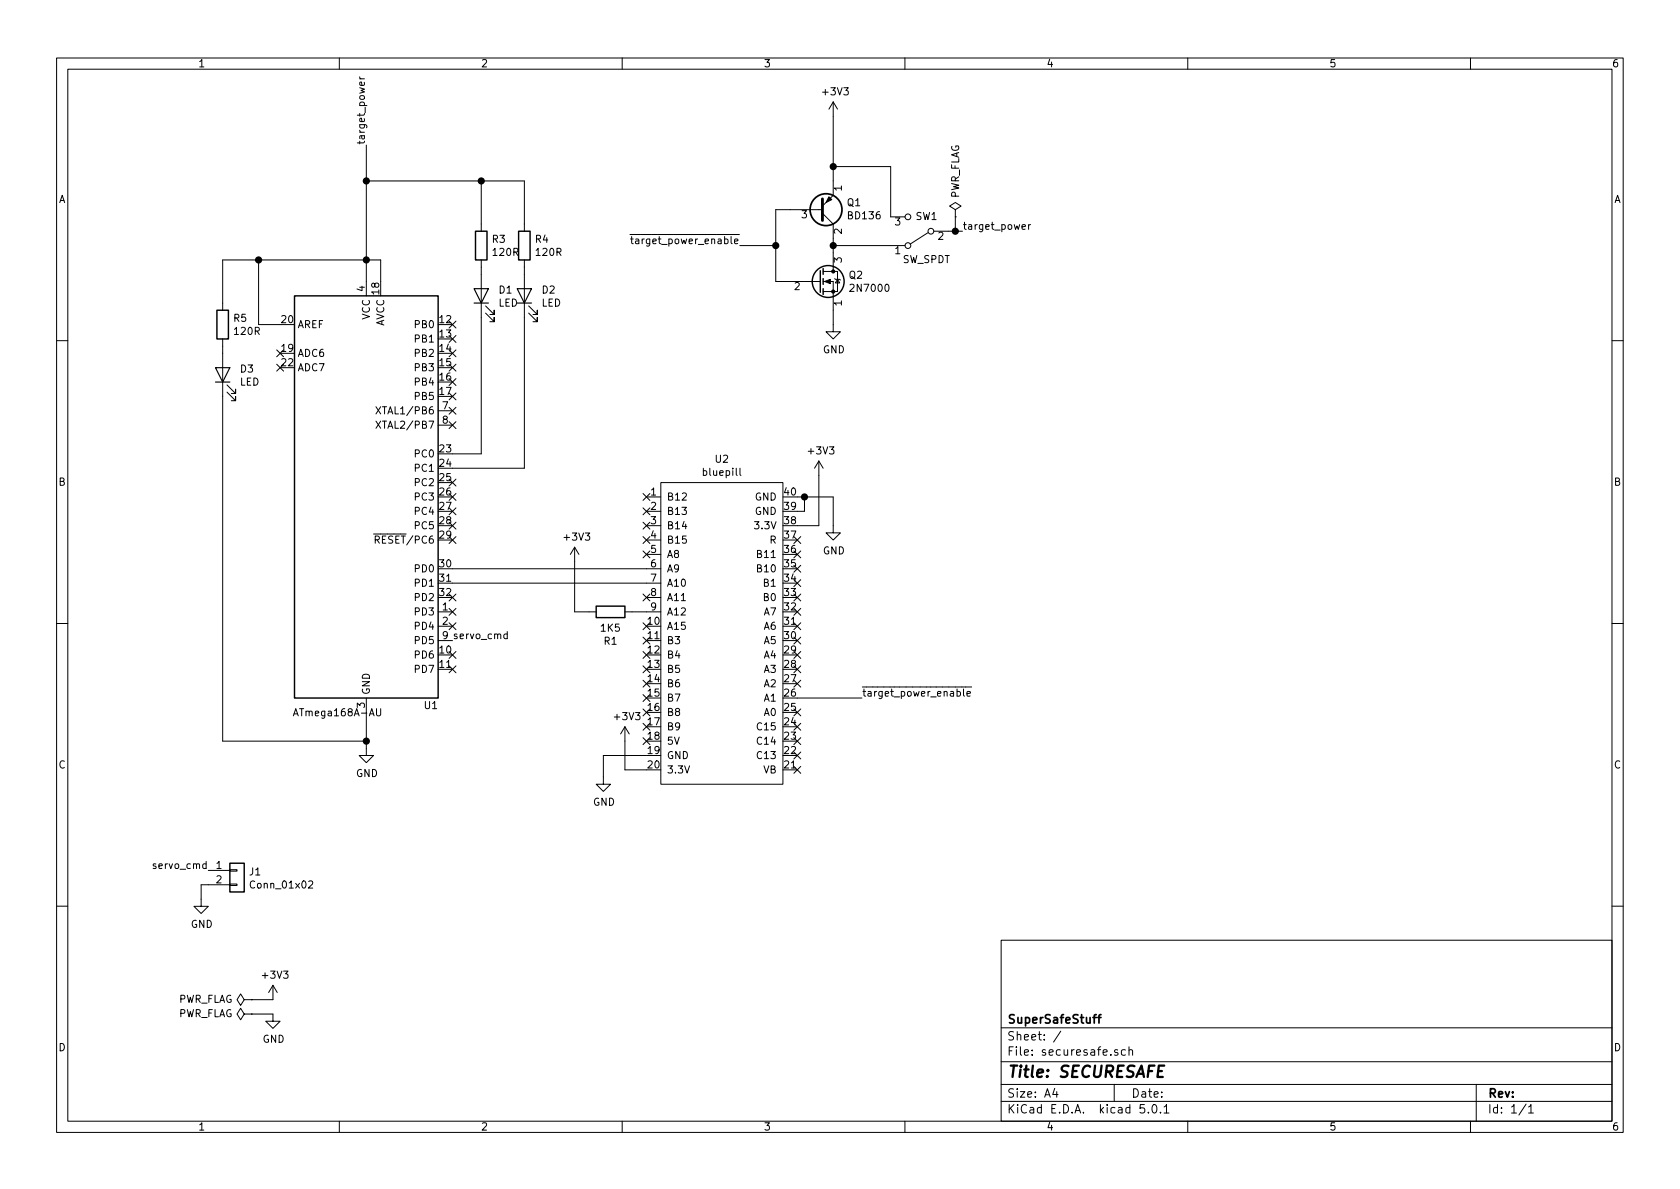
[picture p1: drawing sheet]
<svg xmlns="http://www.w3.org/2000/svg" width="297mm" height="210mm" viewBox="0 0 297 210" stroke-linecap="round" stroke-linejoin="round" font-family="sans-serif">
<g fill="none" stroke="#000" stroke-width=".18">
<path d="M10 10.3h277v189.9h-277zM12 12.2h273v186.1h-273zM60 10.3v1.9M63.6 13.6l.1 .2 .1 .1M63.6 13.9h.8M64.4 14.5v.4l-.1 .2-.6-.1v-.5h.2l.1 .6M110 10.3v1.9M147.3 18l-.7 1.3M147.3 18v16.5l-1.9 1.9M147.3 18l.8 1.3M160 10.3v1.9M210 10.3v1.9"/>
<path d="M260 10.3v1.9M64.8 25.6v26.7M64.8 32h27.9v8.9M85.1 32v8.9M145.4 37.7l1.9 1.9v8.4M145.4 37.1h-8.2v12.7h7.8M147.3 29.5h10.2v8.8h2.5M168.9 37.1l1-.7-1-.6-1 .6 1 .7v1.2M168.9 38.3h.1M168.9 38.3v2.6M181.9 39.7v.9M182.2 39.7l-.2 .1-.1 .1"/>
<path d="M39.4 59.9v71.2h25.4M45.7 46v11.4h3.8M67.3 49.8v-3.8h-27.9v8.9M79.4 59.3l1.2 1.2M79.4 56.8l1.2 1.2M80.6 59.3l-1.2 1.2M80.6 56.8l-1.2 1.2M85.1 46v34.3h-5.1M85.9 55.4l1.5 1.5v-.8v.8h-.8M85.9 54.1l1.5 1.5v-.7v.7h-.8M92.7 46v36.8h-12.7M93.5 55.4l1.5 1.5v-.8v.8h-.8"/>
<path d="M93.5 54.1l1.5 1.5v-.7v.7h-.8M111.4 41.5h1.8M111.5 42.3h.5M111.7 41.8v1.1l.3 .2M112.4 42.3h.5l.1 .8M113 42.6h-.5l-.2 .2 .1 .2h.6M129.6 41.5h1.1M129.9 42.7l.6-.1-.1-.3h-.4l-.1 .1v.6h.5M130.8 43.4h6.4M145.5 49.8h1.8v8.9h1.3l-1.3 1.2-1.3-1.2h1.3M145.5 48h1.8M147.3 48h.8v3.6h-2.6"/>
<path d="M147.3 43.4h12.7M147.6 49.3l.1 .1h.8l.1 .1M148.1 49.4l.4 .6h-.8zM164.1 41.1l-3.2 2.1M165.1 40.9h5.1M180.7 40.1l.6-.1v-.2l-.4-.1-.2 .2 .1 .6h.5M10 60.2h2M40.1 69.3l1.6 1.6v-.8v.8h-.8M40.1 68.1l1.6 1.5v-.8v.8h-.8M48.9 61.9l1.2 1.2M48.9 64.4l1.2 1.2M50.1 61.9l-1.2 1.2"/>
<path d="M50.1 64.4l-1.2 1.2M66.5 71.9l.8 1.3M66.5 74.5l.8 1.2M67.3 71.9l-.8 1.3M67.3 74.5l-.8 1.2M77.5 72.6h2.5M77.5 75.2h2.5M79.4 74.6l1.2 1.2M79.4 72l1.2 1.2M79.4 61.9l1.2 1.2M79.4 64.4l1.2 1.2M79.4 66.9l1.2 1.3"/>
<path d="M79.4 69.5l1.2 1.2M80.6 74.6l-1.2 1.2M80.6 72l-1.2 1.2M80.6 61.9l-1.2 1.2M80.6 64.4l-1.2 1.2M80.6 66.9l-1.2 1.3M80.6 69.5l-1.2 1.2M285 60.2h2M66 94.4h1.3M66.3 95.4h.7l.1-.2-.1-.3-.2-.1h-.5v1.3M66.6 95.4l.5 .7M79.4 92.3l1.2 1.3"/>
<path d="M79.4 89.8l1.2 1.2M79.4 87.3l1.2 1.2M79.4 84.7l1.2 1.2M79.4 94.9l1.2 1.2M80.6 92.3l-1.2 1.3M80.6 89.8l-1.2 1.2M80.6 87.3l-1.2 1.2M80.6 84.7l-1.2 1.2M80.6 94.9l-1.2 1.2M101.6 96.8v11.4h3.8M101.6 96.8l-.8 1.2M101.6 96.8l.8 1.2"/>
<path d="M113.7 87.3l1.2 1.2M113.7 89.8l1.2 1.2M113.7 92.3l1.2 1.3M113.7 94.9l1.2 1.2M113.7 97.4l1.2 1.2M114.3 87.9h2.5M114.3 90.4h2.5M114.3 93h2.5M114.3 95.5h2.5M114.3 98h2.5M114.9 87.3l-1.2 1.2M114.9 89.8l-1.2 1.2"/>
<path d="M114.9 92.3l-1.2 1.3M114.9 94.9l-1.2 1.2M114.9 97.4l-1.2 1.2M116.8 85.3h21.6v53.4h-21.6zM130.8 82.8v1.1l.2 .2M140.4 94.9l1.2 1.2M140.4 97.4l1.2 1.2M140.4 100l1.2 1.2M141 87.9h6.3v6.3h1.3l-1.3 1.3-1.3-1.3h1.3M141.6 94.9l-1.2 1.2M141.6 97.4l-1.2 1.2M141.6 100l-1.2 1.2"/>
<path d="M142.2 87.9v2.5h-1.2M144.8 81.5v11.5h-3.8M144.8 81.5l-.8 1.3M144.8 81.5l.7 1.3M10 110.3h2M77.5 108.2h2.5M77.5 110.7h2.5M77.5 113.3h2.5M79.4 117.7l1.2 1.3M79.4 115.2l1.2 1.2M79.4 110.1l1.2 1.2M79.4 107.6l1.2 1.2"/>
<path d="M79.4 105l1.2 1.3M80 100.6h36.8M80 103.1h36.8M80.6 117.7l-1.2 1.3M80.6 115.2l-1.2 1.2M80.6 110.1l-1.2 1.2M80.6 107.6l-1.2 1.2M80.6 105l-1.2 1.3M89.7 112.2l-.4-.1-.2 .2 .1 .6h.5M89.7 111.7v1.2M110.5 108.2h6.3M113.7 117.7l1.2 1.3"/>
<path d="M113.7 115.2l1.2 1.2M113.7 112.7l1.2 1.2M113.7 110.1l1.2 1.2M113.7 105l1.2 1.3M114.3 105.7h2.5M114.9 117.7l-1.2 1.3M114.9 115.2l-1.2 1.2M114.9 112.7l-1.2 1.2M114.9 110.1l-1.2 1.2M114.9 105l-1.2 1.3M140.4 102.5l1.2 1.2M140.4 105l1.2 1.3"/>
<path d="M140.4 107.6l1.2 1.2M140.4 110.1l1.2 1.2M140.4 112.7l1.2 1.2M140.4 115.2l1.2 1.2M140.4 117.7l1.2 1.3M141.6 102.5l-1.2 1.2M141.6 105l-1.2 1.3M141.6 107.6l-1.2 1.2M141.6 110.1l-1.2 1.2M141.6 112.7l-1.2 1.2M141.6 115.2l-1.2 1.2M141.6 117.7l-1.2 1.3"/>
<path d="M285 110.3h2M51.9 126.6l.4-1.3 .4 1.3M64.8 123.4v10.2h1.2l-1.2 1.3-1.3-1.3h1.3M66.6 125.3v1.1l.2 .2 .4-.1 .1-.1v-1.1M110.5 128.5l-.8 1.3M110.5 128.5v7.6h3.8M110.5 128.5l.8 1.3M113.7 127.9l1.2 1.2M113.7 125.4l1.2 1.2M113.7 122.8l1.2 1.2M113.7 120.3l1.2 1.2M113.7 130.4l1.2 1.3"/>
<path d="M114.3 133.6h-7.6v5.1h1.2l-1.2 1.2-1.3-1.2h1.3M114.9 127.9l-1.2 1.2M114.9 125.4l-1.2 1.2M114.9 122.8l-1.2 1.2M114.9 120.3l-1.2 1.2M114.9 130.4l-1.2 1.3M140.4 127.9l1.2 1.2M140.4 130.4l1.2 1.3M140.4 133l1.2 1.2M140.4 135.5l1.2 1.2M140.4 125.4l1.2 1.2M140.4 120.3l1.2 1.2"/>
<path d="M141 123.4h11.4M141.6 127.9l-1.2 1.2M141.6 130.4l-1.2 1.3M141.6 133l-1.2 1.2M141.6 135.5l-1.2 1.2M141.6 125.4l-1.2 1.2M141.6 120.3l-1.2 1.2M168.9 121.5h2.9M169.2 122.3h.4l.2 .2-.1 .6h-.5M170.4 121.8v1.1l.1 .2M171 122.7l.6-.1-.1-.3h-.4l-.1 .1v.7h.5M36.8 153.9h3.8"/>
<path d="M40.6 156.3h1.3v.3h-1.3zM40.6 153.8h1.3v.2h-1.3zM40.6 156.5h-5v3.8h1.2l-1.2 1.2-1.3-1.2h1.3M54.6 155.9l.5-.1 .2 .3-.1 .2-.7 .7h.8M10 160.2h2M43.2 176.8l-.7-1-.6 1 .6 1 .7-1h1.2M43.2 179.3l-.7-1-.6 1 .6 1 .7-1h1.2M44.4 179.3h3.9v1.3h1.2l-1.2 1.3-1.3-1.3h1.3M44.4 176.8h.1M44.4 179.3h.1M48.3 174.2l-.8 1.3M48.3 174.2v2.6h-3.9"/>
<path d="M48.3 174.2l.7 1.3M177 166.3h108v32h-108zM285 160.2h2M60 198.3v1.9M110 198.3v1.9M160 198.3v1.9M177 194.8h108M177 191.8h108M177 187.8h108M177 181.8h108M186.5 192.5l-.4 1h1M186.8 193v1"/>
<path d="M187.6 182.3l-1.3 2M197 191.8v3M197.6 185.7l-.3-.1-.2 .2v.2l.5 .2v.3h-.5M199 185.7l-.4-.1-.3 .3v.6l.3 .1 .4-.1M199.6 185.7l.2-.1 .4 .1 .1 .9M199.6 185.1v1.5M202.3 195.3h-.7l-.1 .7 .3-.1 .5 .1 .1 .2-.1 .5-.2 .1-.6-.1M203 196.7v.1M203.8 195.5l.2-.2a.8 .8 0 0 1 .6 .8 .8 .8 0 0 1-.6 .7l-.2-.1-.1-.4zM205.2 196.7v.1M205.8 195.8l.4-.5v1.5M205.8 196.8h.9"/>
<path d="M210 198.3v1.9M260 198.3v1.9M261 191.8v6.5M269.8 195.2l-1.2 2M270.3 195.8l.4-.5v1.5M270.3 196.8h.8"/>
<circle cx="160.5" cy="38.3" r=".51"/>
<circle cx="160.5" cy="43.4" r=".51"/>
<circle cx="164.6" cy="40.9" r=".51"/>
</g>
<path d="M205.8 188.4h-.9l-.3 2h1" fill="none" stroke="#000" stroke-width=".41"/>
<g fill="none" stroke="#000" stroke-width=".3">
<path d="M193.2 179.9h.6M193.8 179.4l-.3 .1v.1v1.3M194.1 179.9h.6M194.7 179.4l-.4 .2v1.3"/>
<circle cx="146" cy="37.1" r="2.82"/>
</g>
<path d="M83.8 51h2.6l-1.3 2.6zM83.8 53.6h2.6M91.4 51h2.6l-1.3 2.6zM91.4 53.6h2.6M38.1 65h2.5l-1.2 2.6zM38.1 67.6h2.5" fill="none" stroke="#000" stroke-width=".2"/>
<g fill="none" stroke="#000" stroke-width=".25">
<path d="M38.4 54.9h2v5h-2zM52.1 52.3h25.4v71.1h-25.4zM84.1 40.9h2v5.1h-2zM91.7 40.9h2v5.1h-2zM145 47.9v3.8M145.5 47.5v1M145.5 49.3v1M145.5 51v1.1M105.4 107.2h5.1v2h-5.1zM40.6 152.6h2.6v5.1h-2.6z"/>
<circle cx="146.4" cy="49.8" r="2.82"/>
</g>
<g fill="#000" stroke="#000" stroke-width=".18">
<path d="M146.6 34.8l.5 .5-1.1 .5zM145.8 49.8l1-.4v.8z"/>
<circle cx="147.3" cy="48" r=".28"/>
<circle cx="147.3" cy="51.6" r=".28"/>
</g>
<path d="M145.4 35.2v3.8z" fill="#000" stroke="#000" stroke-width=".51"/>
<g fill="#000" stroke="#000" stroke-width=".25">
<circle cx="64.8" cy="32" r=".51"/>
<circle cx="85.1" cy="32" r=".51"/>
<circle cx="147.3" cy="29.5" r=".51"/>
<circle cx="45.7" cy="46" r=".51"/>
<circle cx="64.8" cy="46" r=".51"/>
<circle cx="137.2" cy="43.4" r=".51"/>
<circle cx="147.3" cy="43.4" r=".51"/>
<circle cx="168.9" cy="40.9" r=".51"/>
<circle cx="142.2" cy="87.9" r=".51"/>
<circle cx="64.8" cy="131.1" r=".51"/>
</g>
<text font-size="2.8" x="178" y="190.5">Title: SECURESAFE</text>
<g font-size="2.1">
<text x="178" y="184">Sheet: /</text>
<text x="178" y="181">SuperSafeStuff</text>
<text x="178" y="186.7">File: securesafe.sch</text>
<text x="178" y="196.9">KiCad E.D.A. kicad 5.0.1</text>
<text x="178" y="194.1">Size: A4</text>
<text x="200" y="194.1">Date:</text>
<text x="263" y="194.1">Rev:</text>
<text x="263" y="196.9">Id: 1/1</text>
</g>
<g font-size="1.8">
<text x="35" y="11.9">1</text>
<text x="85" y="11.9">2</text>
<text x="135" y="11.9">3</text>
<text x="185" y="11.9">4</text>
<text x="235" y="11.9">5</text>
<text x="285" y="11.9">6</text>
<text x="145.6" y="16.9">+3V3</text>
<text x="64.5" y="25.6" transform="rotate(-90 64.5 25.6)">target_power</text>
<text x="10.4" y="35.9">A</text>
<text x="148.8" y="33.8" transform="rotate(-90 148.8 33.8)">1</text>
<text x="169.6" y="35.2" transform="rotate(-90 169.6 35.2)">PWR_FLAG</text>
<text x="285.4" y="35.9">A</text>
<text x="141.8" y="38.6">3</text>
<text x="148.8" y="41.4" transform="rotate(-90 148.8 41.4)">2</text>
<text x="149.8" y="36.5">Q1</text>
<text x="150.1" y="38.8">BD136</text>
<text x="158.3" y="39.9">3</text>
<text x="161.9" y="38.9">SW1</text>
<text x="170.2" y="40.6">target_power</text>
<text x="87.1" y="42.9">R3</text>
<text x="87.3" y="45.3">120R</text>
<text x="94.7" y="42.9">R4</text>
<text x="94.9" y="45.3">120R</text>
<text x="113.1" y="43.2">target_power_enable</text>
<text x="148.8" y="46.5" transform="rotate(-90 148.8 46.5)">3</text>
<text x="158.3" y="45">1</text>
<text x="159.5" y="46.5">SW_SPDT</text>
<text x="165.9" y="42.4">2</text>
<text x="64.5" y="51.5" transform="rotate(-90 64.5 51.5)">4</text>
<text x="67.1" y="52" transform="rotate(-90 67.1 52)">18</text>
<text x="88.3" y="51.9">D1</text>
<text x="95.9" y="51.9">D2</text>
<text x="140.5" y="51.3">2</text>
<text x="150.2" y="49.3">Q2</text>
<text x="150.6" y="51.6">2N7000</text>
<text x="41.4" y="56.9">R5</text>
<text x="41.6" y="59.2">120R</text>
<text x="49.8" y="57.1">20</text>
<text x="52.6" y="58">AREF</text>
<text x="65.4" y="56.6" transform="rotate(-90 65.4 56.6)">VCC</text>
<text x="67.9" y="57.8" transform="rotate(-90 67.9 57.8)">AVCC</text>
<text x="73.5" y="58">PB0</text>
<text x="77.8" y="57.1">12</text>
<text x="77.8" y="59.7">13</text>
<text x="88.1" y="54.2">LED</text>
<text x="95.7" y="54.2">LED</text>
<text x="148.8" y="54.1" transform="rotate(-90 148.8 54.1)">1</text>
<text x="42.5" y="65.9">D3</text>
<text x="49.8" y="62.2">19</text>
<text x="49.8" y="64.8">22</text>
<text x="52.6" y="63.1">ADC6</text>
<text x="52.6" y="65.7">ADC7</text>
<text x="73.5" y="60.6">PB1</text>
<text x="73.5" y="63.1">PB2</text>
<text x="73.5" y="65.7">PB3</text>
<text x="77.8" y="62.2">14</text>
<text x="77.8" y="64.8">15</text>
<text x="145.5" y="62.5">GND</text>
<text x="42.4" y="68.2">LED</text>
<text x="73.5" y="68.2">PB4</text>
<text x="73.5" y="70.7">PB5</text>
<text x="77.8" y="67.3">16</text>
<text x="77.8" y="69.8">17</text>
<text x="67.4" y="73.3">XTAL1/PB6</text>
<text x="67.4" y="75.8">XTAL2/PB7</text>
<text x="78.3" y="72.4">7</text>
<text x="78.3" y="74.9">8</text>
<text x="73.5" y="80.9">PC0</text>
<text x="73.5" y="83.4">PC1</text>
<text x="77.8" y="80">23</text>
<text x="77.8" y="82.5">24</text>
<text x="126.5" y="81.8">U2</text>
<text x="143.1" y="80.4">+3V3</text>
<text x="10.4" y="85.9">B</text>
<text x="73.5" y="86">PC2</text>
<text x="73.5" y="88.5">PC3</text>
<text x="77.8" y="85.1">25</text>
<text x="77.8" y="87.6">26</text>
<text x="115.1" y="87.6">1</text>
<text x="117.9" y="88.5">B12</text>
<text x="124.5" y="84.1">bluepill</text>
<text x="133.5" y="88.5">GND</text>
<text x="138.7" y="87.6">40</text>
<text x="285.4" y="85.9">B</text>
<text x="73.5" y="91.1">PC4</text>
<text x="73.5" y="93.6">PC5</text>
<text x="77.8" y="90.2">27</text>
<text x="77.8" y="92.7">28</text>
<text x="77.8" y="95.2">29</text>
<text x="99.9" y="95.6">+3V3</text>
<text x="115.1" y="90.2">2</text>
<text x="115.1" y="92.7">3</text>
<text x="115.1" y="95.2">4</text>
<text x="117.9" y="91.1">B13</text>
<text x="117.9" y="93.6">B14</text>
<text x="133.5" y="91.1">GND</text>
<text x="133.8" y="93.6">3.3V</text>
<text x="138.7" y="95.2">37</text>
<text x="138.7" y="92.7">38</text>
<text x="138.7" y="90.2">39</text>
<text x="67.1" y="96.1">RESET/PC6</text>
<text x="73.5" y="101.2">PD0</text>
<text x="77.8" y="100.3">30</text>
<text x="115.1" y="97.8">5</text>
<text x="115.1" y="100.3">6</text>
<text x="117.9" y="96.1">B15</text>
<text x="117.9" y="98.7">A8</text>
<text x="117.9" y="101.2">A9</text>
<text x="134.2" y="101.2">B10</text>
<text x="134.2" y="98.7">B11</text>
<text x="136.1" y="96.1">R</text>
<text x="138.7" y="100.3">35</text>
<text x="138.7" y="97.8">36</text>
<text x="145.5" y="98">GND</text>
<text x="73.5" y="103.8">PD1</text>
<text x="73.5" y="106.3">PD2</text>
<text x="77.8" y="102.9">31</text>
<text x="77.8" y="105.4">32</text>
<text x="78.3" y="107.9">1</text>
<text x="115.1" y="102.9">7</text>
<text x="115.1" y="105.4">8</text>
<text x="115.1" y="107.9">9</text>
<text x="117.9" y="103.8">A10</text>
<text x="117.9" y="106.3">A11</text>
<text x="135.2" y="106.3">B0</text>
<text x="135.2" y="103.8">B1</text>
<text x="138.7" y="107.9">32</text>
<text x="138.7" y="105.4">33</text>
<text x="138.7" y="102.9">34</text>
<text x="73.5" y="108.8">PD3</text>
<text x="73.5" y="111.4">PD4</text>
<text x="73.5" y="113.9">PD5</text>
<text x="78.3" y="110.5">2</text>
<text x="78.3" y="113">9 servo_cmd</text>
<text x="106.3" y="111.7">1K5</text>
<text x="114.6" y="110.5">10</text>
<text x="114.6" y="113">11</text>
<text x="117.9" y="111.4">A15</text>
<text x="117.9" y="113.9">B3</text>
<text x="117.9" y="108.8">A12</text>
<text x="135.2" y="113.9">A5</text>
<text x="135.2" y="111.4">A6</text>
<text x="135.2" y="108.8">A7</text>
<text x="138.7" y="113">30</text>
<text x="138.7" y="110.5">31</text>
<text x="73.5" y="116.5">PD6</text>
<text x="73.5" y="119">PD7</text>
<text x="77.8" y="115.6">10</text>
<text x="77.8" y="118.1">11</text>
<text x="106.8" y="114">R1</text>
<text x="114.6" y="115.6">12</text>
<text x="114.6" y="118.1">13</text>
<text x="117.9" y="116.5">B4</text>
<text x="117.9" y="119">B5</text>
<text x="135.2" y="119">A3</text>
<text x="135.2" y="116.5">A4</text>
<text x="138.7" y="118.1">28</text>
<text x="138.7" y="115.6">29</text>
<text x="64.5" y="125.2" transform="rotate(-90 64.5 125.2)">3</text>
<text x="65.4" y="122.9" transform="rotate(-90 65.4 122.9)">GND</text>
<text x="75.1" y="125.4">U1</text>
<text x="114.6" y="120.6">14</text>
<text x="114.6" y="123.2">15</text>
<text x="114.6" y="125.7">16</text>
<text x="117.9" y="121.5">B6</text>
<text x="117.9" y="124.1">B7</text>
<text x="135.2" y="124.1">A1</text>
<text x="135.2" y="121.5">A2</text>
<text x="138.7" y="125.7">25</text>
<text x="138.7" y="123.2">26</text>
<text x="138.7" y="120.6">27</text>
<text x="152.4" y="123.2">target_power_enable</text>
<text x="52.5" y="126.7">ATmega168A-AU</text>
<text x="108.8" y="127.3">+3V3</text>
<text x="114.6" y="128.3">17</text>
<text x="114.6" y="130.8">18</text>
<text x="117.9" y="126.6">B8</text>
<text x="117.9" y="129.2">B9</text>
<text x="117.9" y="131.7">5V</text>
<text x="134.2" y="131.7">C14</text>
<text x="134.2" y="129.2">C15</text>
<text x="135.2" y="126.6">A0</text>
<text x="138.7" y="130.8">23</text>
<text x="138.7" y="128.3">24</text>
<text x="10.4" y="135.9">C</text>
<text x="62.9" y="137.4">GND</text>
<text x="114.6" y="133.3">19</text>
<text x="114.6" y="135.9">20</text>
<text x="117.9" y="134.2">GND</text>
<text x="117.9" y="136.8">3.3V</text>
<text x="134.2" y="134.2">C13</text>
<text x="135" y="136.8">VB</text>
<text x="138.7" y="135.9">21</text>
<text x="138.7" y="133.3">22</text>
<text x="285.4" y="135.9">C</text>
<text x="104.9" y="142.5">GND</text>
<text x="27.5" y="153.7">servo_cmd</text>
<text x="38.3" y="153.7">1</text>
<text x="44.1" y="154.8">J1</text>
<text x="38.3" y="156.2">2</text>
<text x="44.6" y="157.1">Conn_01x02</text>
<text x="33.7" y="164.1">GND</text>
<text x="46.6" y="173.1">+3V3</text>
<text x="31.4" y="177.3">PWR_FLAG</text>
<text x="31.4" y="179.9">PWR_FLAG</text>
<text x="10.4" y="185.9">D</text>
<text x="46.4" y="184.4">GND</text>
<text x="285.4" y="185.9">D</text>
<text x="35" y="199.9">1</text>
<text x="85" y="199.9">2</text>
<text x="135" y="199.9">3</text>
<text x="185" y="199.9">4</text>
<text x="235" y="199.9">5</text>
<text x="285" y="199.9">6</text>
</g>
</svg>
